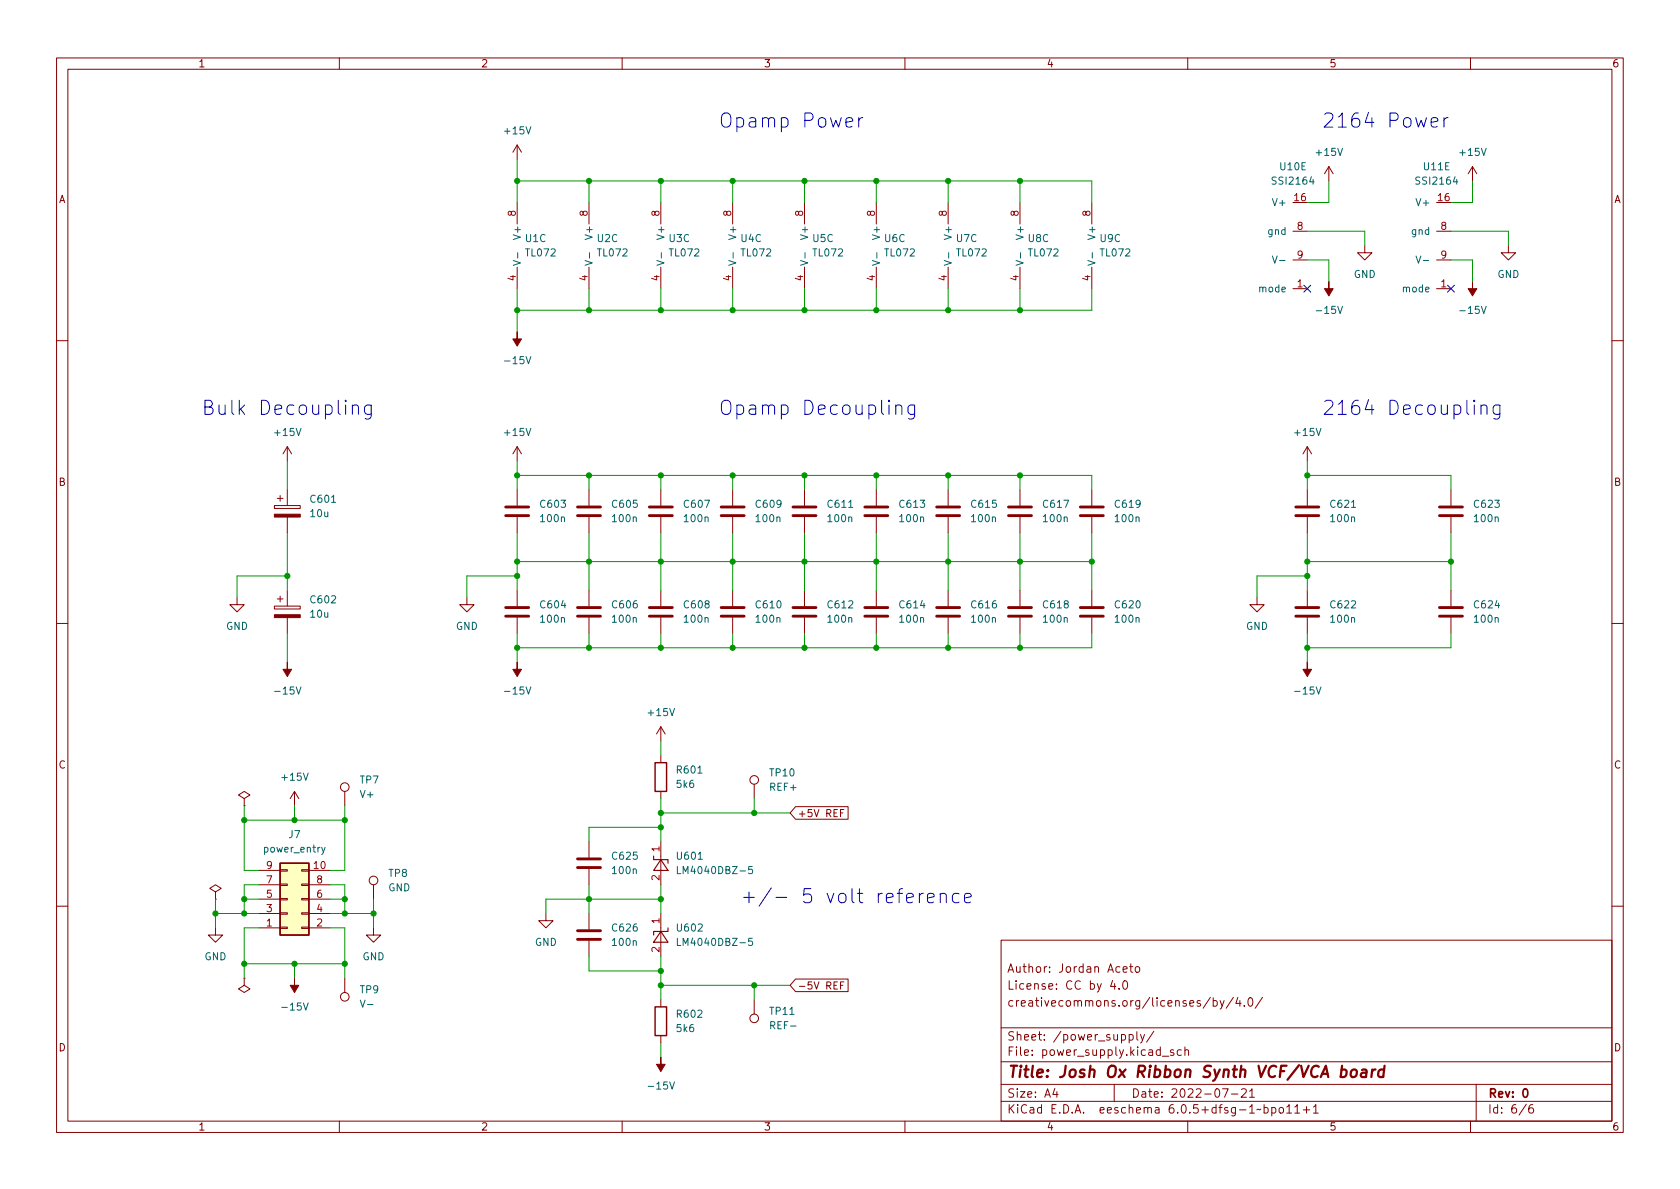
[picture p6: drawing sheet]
<svg xmlns="http://www.w3.org/2000/svg" width="297mm" height="210mm" viewBox="0 0 297 210" stroke-linecap="round" stroke-linejoin="round" font-family="sans-serif">
<g fill="none" stroke="#840000" stroke-width=".18">
<path d="M10 10.2h277v190.1h-277zM12 12.2h273v186.1h-273zM60 10.2v2M110 10.2v2M160 10.2v2M210 10.2v2M260 10.2v2M91.4 25.6v2.6M91.4 35.8v3.8M91.4 25.6l-.7 1.3M91.4 25.6l.8 1.3M104.1 35.8v3.8"/>
<path d="M116.8 35.8v3.8M129.5 35.8v3.8M142.2 35.8v3.8M154.9 35.8v3.8M167.6 35.8v3.8M180.3 35.8v3.8M193 35.8v3.8M234.9 29.5l-.7 1.2M234.9 29.5v2.5M234.9 29.5l.8 1.2M260.3 29.5l-.7 1.2M260.3 29.5v2.5"/>
<path d="M260.3 29.5l.8 1.2M91.4 47.2v3.8M104.1 47.2v3.8M116.8 47.2v3.8M129.5 47.2v3.8M142.2 47.2v3.8M154.9 47.2v3.8M167.6 47.2v3.8M180.3 47.2v3.8M193 47.2v3.8M228.6 51h2.5M228.6 40.9h2.5"/>
<path d="M228.6 46h2.5M241.3 43.4v1.3h1.3l-1.3 1.3-1.3-1.3h1.3M254 51h2.5M254 40.9h2.5M254 46h2.5M266.7 43.4v1.3h1.3l-1.3 1.3-1.3-1.3h1.3M10 60.2h2M50.8 79l-.8 1.3M50.8 79v2.5M50.8 79l.8 1.3M91.4 79v2.5M91.4 79l-.7 1.3"/>
<path d="M91.4 79l.8 1.3M231.1 79v2.5M231.1 79l-.7 1.3M231.1 79l.8 1.3M285 60.2h2M48.5 89.4h4.6v.5h-4.6zM49 88.1h1M49.5 87.6v1M50.8 86.6v2.8M50.8 91.4v2.8M91.4 86.6v2.8M91.4 91.4v2.8"/>
<path d="M104.1 86.6v2.8M104.1 91.4v2.8M116.8 86.6v2.8M116.8 91.4v2.8M129.5 86.6v2.8M129.5 91.4v2.8M142.2 86.6v2.8M142.2 91.4v2.8M154.9 86.6v2.8M154.9 91.4v2.8M167.6 86.6v2.8M167.6 91.4v2.8"/>
<path d="M180.3 86.6v2.8M180.3 91.4v2.8M193 86.6v2.8M193 91.4v2.8M231.1 86.6v2.8M231.1 91.4v2.8M256.5 86.6v2.8M256.5 91.4v2.8M10 110.2h2M41.9 105.7v1.2h1.3l-1.3 1.3-1.3-1.3h1.3M48.5 107.2h4.6v.5h-4.6zM49 105.9h1"/>
<path d="M49.5 105.4v1M50.8 104.4v2.8M50.8 109.2v2.8M82.5 105.7v1.2h1.3l-1.3 1.3-1.2-1.3h1.2M91.4 104.4v2.8M91.4 109.2v2.8M104.1 104.4v2.8M104.1 109.2v2.8M116.8 104.4v2.8M116.8 109.2v2.8M129.5 104.4v2.8M129.5 109.2v2.8"/>
<path d="M142.2 104.4v2.8M142.2 109.2v2.8M154.9 104.4v2.8M154.9 109.2v2.8M167.6 104.4v2.8M167.6 109.2v2.8M180.3 104.4v2.8M180.3 109.2v2.8M193 104.4v2.8M193 109.2v2.8M222.2 105.7v1.2h1.3l-1.3 1.3-1.2-1.3h1.2M231.1 104.4v2.8"/>
<path d="M231.1 109.2v2.8M256.5 104.4v2.8M256.5 109.2v2.8M285 110.2h2M52.1 139.9l-.8 1.3M52.1 139.9v2.6M52.1 139.9l.7 1.3M61 139.9v2.6M116.8 128.5v2.6M116.8 133.6v1.3M116.8 139.9v1.3M116.8 128.5l-.7 1.3"/>
<path d="M116.8 128.5l.8 1.3M133.3 138.7v2.5M38.1 157.7l1-.6-1-.6-1 .6 1 .6v1.3M38.1 159h.1M43.2 141.2l1-.6-1-.7-1 .7 1 .6v1.3M43.2 142.5h.1M45.7 153.9h3.8M45.7 159h3.8M45.7 156.5h3.8M49.5 153.8h1.3v.2h-1.3zM49.5 156.3h1.3v.3h-1.3zM49.5 158.9h1.3v.2h-1.3z"/>
<path d="M53.3 153.8h1.3v.2h-1.3zM53.3 156.3h1.3v.3h-1.3zM53.3 158.9h1.3v.2h-1.3zM54.6 153.9h3.8M54.6 159h3.8M54.6 156.5h3.8M66 156.5v2.5M104.1 148.8v2.8M104.1 153.7v2.8M116.8 148.8v7.7M140.7 142.6h9.3v2.3h-9.3l-1-1.1zM148.6 143.8h.4"/>
<path d="M149.2 143.2h-.6v1.2M10 160.2h2M38.1 164.1v1.2h-1.3l1.3 1.3 1.3-1.3h-1.3M43.2 173v1.2l1 .7-1 .6-1-.6 1-.7M43.2 173h.1M45.7 164.1h3.8M45.7 161.5h3.8M49.5 161.4h1.3v.3h-1.3zM49.5 164h1.3v.2h-1.3zM53.3 161.4h1.3v.3h-1.3zM53.3 164h1.3v.2h-1.3zM54.6 164.1h3.8"/>
<path d="M54.6 161.5h3.8M61 173v2.5M66 164.1v1.2h1.3l-1.3 1.3-1.2-1.3h1.2M96.5 161.5v1.3h-1.3l1.3 1.3 1.3-1.3h-1.3M104.1 161.5v2.8M104.1 166.4v2.8M116.8 161.5v7.7M116.8 176.8v1.2M133.3 176.8v2.5M140.7 173.1h9.3v2.2h-9.3l-1-1.1zM148.6 174.2h.4M149.2 173.6h-.6v1.3"/>
<path d="M177 166.3h108v32h-108zM196.7 173.4l-.3 1h.9M197.1 173.9v1M197.9 174.8v.1M198.6 171.4l.7-.1-.1-.3-.4-.1-.2 .2v.8h.6M198.6 173.6l.3-.2a.81 .81 0 0 1 .5 .7 .81 .81 0 0 1-.3 .8h-.1a.81 .81 0 0 1-.4-1.3zM199.7 170.9h.6M199.9 170.4v1.3l.4 .2M200.9 171l.3-.1 .3 .3v.4l-.3 .3h-.3l-.2-.3v-.4zM214 176.4l-1.3 1.9M214.5 177l.4-.1 .3 .3v.4l-.1 .3h-.6M214.5 176.4v1.5"/>
<path d="M215.7 176.9l.4 1M216.4 176.9l-.5 1.4-.2 .1M218.1 176.4l-1.3 1.9M218.9 176.4l-.4 1h.9M219.2 176.9v1M220 177.8v.1M220.8 176.6l.2-.2a.81 .81 0 0 1 .6 .7 .81 .81 0 0 1-.3 .8h-.2a.81 .81 0 0 1-.3-1.3zM223.2 176.4l-1.3 1.9M285 160.2h2M60 198.3v2M110 198.3v2M116.8 183.1v1.3"/>
<path d="M160 198.3v2M177 194.8h108M177 191.8h108M177 187.8h108M177 181.8h108M186.5 192.5l-.4 1h1M186.9 193v1M197 191.8v3M199.6 183l.5-.1 .3 .3v.4l-.2 .3h-.6M199.6 182.9v1.5M201 182.4v1.3l.2 .2M201.6 182.9l.4 1"/>
<path d="M202.4 182.9l-.5 1.4-.3 .1M204 182.4l-1.3 1.9M205.5 186.8h1.1M207.5 185.7l-.4-.1-.2 .2 .1 .3 .5 .1v.4h-.6M208.9 185.7l-.5-.1-.3 .3v.4l.2 .3h.6M209.5 185.8l.2-.2 .4 .1v.9M209.5 185.1v1.5M210 198.3v2M216.1 192.5h1l-.6 1.5M217.7 193.5h1.2M219.5 192.7l.6-.2 .2 .2 .1 .3-1 1h1M220.9 193l.5-.5v1.5"/>
<path d="M220.9 194h.9M223.5 195.9l.4-.1 .3 .3v.4l-.1 .3h-.6M223.5 195.3v1.5M224.9 195.9l.4-.1 .3 .3v.4l-.2 .3h-.5M224.9 195.8v1.5M226.3 195.9l.3-.1 .3 .3v.4l-.3 .3h-.3l-.2-.3v-.4zM227.5 195.8l.4-.5v1.5M227.5 196.8h.9M228.9 195.8l.5-.5v1.5M228.9 196.8h.9M230.4 196.3h1.2M231 195.7v1.1"/>
<path d="M232.2 195.8l.4-.5v1.5M232.2 196.8h.9M260 198.3v2M261 191.8v6.5M269.9 195.3l-1.3 1.9M271 195.3a.6 .6 0 0 0-.7 .7v.5l.1 .3h.5l.2-.1 .1-.5-.2-.2-.4-.1-.3 .3"/>
<circle cx="61" cy="139.2" r=".76"/>
<circle cx="133.3" cy="137.9" r=".76"/>
<circle cx="66" cy="155.7" r=".76"/>
<circle cx="61" cy="176.3" r=".76"/>
<circle cx="133.3" cy="180.1" r=".76"/>
</g>
<path d="M269.4 192.7l.2-.2a.8 .8 0 0 1 .5 .8 .8 .8 0 0 1-.5 .7l-.2-.1-.1-.4z" fill="none" stroke="#840000" stroke-width=".3"/>
<path d="M237.2 189.2l.2-.1 .6 .1 .1 .3-.1 .6a.66 .66 0 0 1-1 .3M239 189.3a.52 .52 0 0 1 .5-.2 .52 .52 0 0 1 .4 .4l-.1 .6a.55 .55 0 0 1-.5 .4 .55 .55 0 0 1-.5-.4zM240.8 189.2l.2-.1 .6 .1-.1 1.3M241.6 189.6l-.7 .1a.4 .4 0 0 0-.3 .3 .4 .4 0 0 0 .2 .5l.7-.1M242.6 189.1l-.1 1.4M243.2 189.1l-.4 .1-.2 .3M244.7 189.2a.66 .66 0 0 0-1 .3v.6l.1 .3 .2 .1 .6-.1M244.8 188.5l-.2 2" fill="none" stroke="#840000" stroke-width=".4"/>
<g fill="#840000" stroke="#840000" stroke-width=".18">
<path d="M50.8 117.1v1.3h.8l-.8 1.2-.8-1.2h.8z"/>
<path d="M48.5 90.9h4.6v.5h-4.6z"/>
<path d="M48.5 108.7h4.6v.5h-4.6z"/>
<path d="M91.4 117.1v1.3h.8l-.8 1.2-.7-1.2h.7z"/>
<path d="M116.8 186.9v1.3h.8l-.8 1.3-.7-1.3h.7z"/>
<path d="M91.4 58.7v1.2h.8l-.8 1.3-.7-1.3h.7z"/>
<path d="M234.9 49.8v1.2h.8l-.8 1.3-.7-1.3h.7z"/>
<path d="M260.3 49.8v1.2h.8l-.8 1.3-.7-1.3h.7z"/>
<path d="M52.1 173v1.2h.7l-.7 1.3-.8-1.3h.8z"/>
<path d="M231.1 117.1v1.3h.8l-.8 1.2-.7-1.2h.7z"/>
</g>
<g fill="none" stroke="#840000" stroke-width=".51">
<path d="M89.4 91.2h4.1M89.4 89.7h4.1M102.1 91.2h4.1M102.1 89.7h4.1M114.8 91.2h4.1M114.8 89.7h4.1M127.5 91.2h4.1M127.5 89.7h4.1M140.2 91.2h4.1M140.2 89.7h4.1M152.9 91.2h4.1M152.9 89.7h4.1"/>
<path d="M165.6 91.2h4.1M165.6 89.7h4.1M178.3 91.2h4.1M178.3 89.7h4.1M191 91.2h4.1M191 89.7h4.1M229.1 91.2h4.1M229.1 89.7h4.1M254.5 91.2h4.1M254.5 89.7h4.1M89.4 109h4.1M89.4 107.4h4.1"/>
<path d="M102.1 109h4.1M102.1 107.4h4.1M114.8 109h4.1M114.8 107.4h4.1M127.5 109h4.1M127.5 107.4h4.1M140.2 109h4.1M140.2 107.4h4.1M152.9 109h4.1M152.9 107.4h4.1M165.6 109h4.1M165.6 107.4h4.1"/>
<path d="M178.3 109h4.1M178.3 107.4h4.1M191 109h4.1M191 107.4h4.1M229.1 109h4.1M229.1 107.4h4.1M254.5 109h4.1M254.5 107.4h4.1M102.1 153.4h4.1M102.1 151.9h4.1M102.1 164.6h4.1M102.1 166.1h4.1"/>
</g>
<g fill="none" stroke="#006464" stroke-width=".18">
<path d="M90.7 46.1l1.3 .4-1.3 .4M91.5 44.7v.9M103.4 46.1l1.3 .4-1.3 .4M104.2 44.7v.9M116.1 46.1l1.3 .4-1.3 .4M116.9 44.7v.9M128.8 46.1l1.3 .4-1.3 .4M129.6 44.7v.9M141.5 46.1l1.3 .4-1.3 .4M142.3 44.7v.9M154.2 46.1l1.3 .4-1.3 .4M155 44.7v.9"/>
<path d="M166.9 46.1l1.3 .4-1.3 .4M167.7 44.7v.9M179.6 46.1l1.3 .4-1.3 .4M180.4 44.7v.9M192.3 46.1l1.3 .4-1.3 .4M193.1 44.7v.9M225 45.3l.4 1.2 .4-1.2M226.2 46.1h1M250.4 45.3l.4 1.2 .4-1.2M251.6 46.1h1M56.9 149.8l.3 .9M57.5 149.8l-.4 1.2-.2 .1"/>
<path d="M119.8 153.2v1.3h.6M133 153.2h-.6l-.1 .6 .2-.1 .4 .1 .2 .1-.1 .5-.2 .1-.5-.1M119.8 165.9v1.3h.6M133 165.9h-.6l-.1 .6 .2-.1 .4 .1 .2 .1-.1 .5-.2 .1-.5-.1"/>
</g>
<path d="M115.8 134.9h2.1v5h-2.1zM49.5 152.6h5.1v12.7h-5.1zM115.8 178h2.1v5.1h-2.1z" fill="none" stroke="#840000" stroke-width=".25"/>
<path d="M115.6 151.4v.6h2.5v.6M116.8 152l1.3 1.9h-2.5zM116.8 164.7l1.3 1.9h-2.5zM118.1 164.1v.6h-2.5v.6" fill="none" stroke="#840000" stroke-width=".2"/>
<path d="M49.5 152.6h5.1v12.7h-5.1z" fill="#ffffc2" stroke="#ffffc2" stroke-width=".18"/>
<g fill="none" stroke="#0000c2" stroke-width=".18">
<path d="M149.6 21.6l1.2-.2-.2-.5-.7-.1-.3 .4v.9l.1 .3 .2 .1 .7-.1M151.8 20.8v1.7M152.6 20.8a.64 .64 0 0 0-.8 .5M253 21.6l1.2-.2-.1-.5-.7-.1-.4 .4v.9l.2 .3 .2 .1 .7-.1M255.3 20.8v1.7M256 20.8a.64 .64 0 0 0-.7 .5M62.3 71.8a.62 .62 0 0 1 1.1 .2v1.3M62.3 71.6v1.7M65.6 71.6v2a.68 .68 0 0 1-1 .4M65.6 71.7l-.7-.1-.5 .5v.7l.3 .4 .2 .1 .7-.1M158.4 71.8a.62 .62 0 0 1 1.1 .2v1.3M158.4 71.6v1.7"/>
<path d="M161.7 71.6v2a.68 .68 0 0 1-1.1 .4M161.7 71.7l-.7-.1-.5 .5v.7l.3 .4 .2 .1 .7-.1M261.9 71.8a.62 .62 0 0 1 1 .2v1.3M261.9 71.6v1.7M265.2 71.6v2a.68 .68 0 0 1-1.1 .4M265.2 71.7l-.7-.1-.5 .5v.7l.2 .4 .3 .1 .7-.1M160.3 158.8l1.2-.2-.1-.5-.8-.1-.3 .3v1l.1 .2 .2 .1 .8-.1M162.6 158v1.6M163.3 158a.64 .64 0 0 0-.7 .4M164 158.8l1.2-.2-.1-.5-.8-.1-.3 .3v1l.1 .2 .2 .1 .8-.1M166.2 158.2a.62 .62 0 0 1 1.1 .1v1.3M166.2 158v1.6"/>
<path d="M169.6 158.1l-.7-.1-.5 .4v.8l.2 .3 .3 .1 .7-.1M170.5 158.8l1.2-.2-.1-.5-.7-.1-.4 .3v1l.1 .2 .3 .1 .7-.1"/>
</g>
<g fill="none" stroke="#009600" stroke-width=".18">
<path d="M91.4 28.2v7.6M91.4 32h101.6v3.8M104.1 32v3.8M116.8 32v3.8M129.5 32v3.8M142.2 32v3.8M154.9 32v3.8M167.6 32v3.8M180.3 32v3.8M234.9 32v3.8h-3.8M260.3 32v3.8h-3.8M91.4 51v7.7"/>
<path d="M104.1 51v3.9M116.8 51v3.9M129.5 51v3.9M142.2 51v3.9M154.9 51v3.9M167.6 51v3.9M180.3 51v3.9M193 51v3.9h-101.6M231.1 46h3.8v3.8M231.1 40.9h10.2v2.5M256.5 46h3.8v3.8M256.5 40.9h10.2v2.5"/>
<path d="M50.8 81.5v5.1M50.8 94.2v10.2M91.4 81.5v5.1M91.4 94.2v10.2M91.4 84.1h101.6v2.5M91.4 99.3h101.6M104.1 84.1v2.5M104.1 94.2v10.2M116.8 84.1v2.5M116.8 94.2v10.2M129.5 84.1v2.5M129.5 94.2v10.2"/>
<path d="M142.2 84.1v2.5M142.2 94.2v10.2M154.9 84.1v2.5M154.9 94.2v10.2M167.6 84.1v2.5M167.6 94.2v10.2M180.3 84.1v2.5M180.3 94.2v10.2M193 94.2v10.2M231.1 81.5v5.1M231.1 94.2v10.2M231.1 84.1h25.4v2.5"/>
<path d="M231.1 99.3h25.4M256.5 94.2v10.2M50.8 101.8h-8.9v3.9M50.8 112v5.1M91.4 112v5.1M91.4 101.8h-8.9v3.9M104.1 112v2.5M116.8 112v2.5M129.5 112v2.5M142.2 112v2.5M154.9 112v2.5M167.6 112v2.5"/>
<path d="M180.3 112v2.5M193 112v2.5h-101.6M231.1 101.8h-8.9v3.9M231.1 112v5.1M256.5 112v2.5h-25.4M116.8 131.1v2.5M38.1 159v5.1M43.2 142.5v11.4h2.5M43.2 145h17.8M43.2 159h2.5M45.7 156.5h-2.5v5M52.1 142.5v2.5"/>
<path d="M58.4 156.5h2.6v5M58.4 159h2.6M61 142.5v11.4h-2.6M66 159v5.1M104.1 156.5v5M116.8 146.3h-12.7v2.5M116.8 141.2v7.6M116.8 156.5v5M116.8 143.8h22.9M116.8 159h-20.3v2.5M133.3 141.2v2.6M38.1 161.5h7.6"/>
<path d="M43.2 170.4h17.8M45.7 164.1h-2.5v8.9M52.1 170.4v2.6M58.4 164.1h2.6v8.9M58.4 161.5h7.6M104.1 169.2v2.5h12.7M116.8 169.2v7.6M116.8 174.2h22.9M133.3 174.2v2.6M116.8 184.4v2.5"/>
</g>
<path d="M230.5 50.4l1.2 1.3M231.7 50.4l-1.2 1.3M255.9 50.4l1.2 1.3M257.1 50.4l-1.2 1.3" fill="none" stroke="#000084" stroke-width=".18"/>
<g fill="#009600" stroke="#009600" stroke-width=".18">
<circle cx="52.1" cy="170.4" r=".46"/>
<circle cx="43.2" cy="161.5" r=".46"/>
<circle cx="66" cy="161.5" r=".46"/>
<circle cx="43.2" cy="159" r=".46"/>
<circle cx="61" cy="161.5" r=".46"/>
<circle cx="61" cy="159" r=".46"/>
<circle cx="38.1" cy="161.5" r=".46"/>
<circle cx="43.2" cy="170.4" r=".46"/>
<circle cx="61" cy="170.4" r=".46"/>
<circle cx="91.4" cy="101.8" r=".46"/>
<circle cx="91.4" cy="84.1" r=".46"/>
<circle cx="104.1" cy="99.3" r=".46"/>
<circle cx="91.4" cy="99.3" r=".46"/>
<circle cx="104.1" cy="84.1" r=".46"/>
<circle cx="104.1" cy="114.5" r=".46"/>
<circle cx="116.8" cy="143.8" r=".46"/>
<circle cx="116.8" cy="114.5" r=".46"/>
<circle cx="116.8" cy="146.3" r=".46"/>
<circle cx="91.4" cy="114.5" r=".46"/>
<circle cx="142.2" cy="84.1" r=".46"/>
<circle cx="116.8" cy="99.3" r=".46"/>
<circle cx="116.8" cy="84.1" r=".46"/>
<circle cx="133.3" cy="143.8" r=".46"/>
<circle cx="43.2" cy="145" r=".46"/>
<circle cx="50.8" cy="101.8" r=".46"/>
<circle cx="52.1" cy="145" r=".46"/>
<circle cx="61" cy="145" r=".46"/>
<circle cx="104.1" cy="159" r=".46"/>
<circle cx="133.3" cy="174.2" r=".46"/>
<circle cx="116.8" cy="159" r=".46"/>
<circle cx="116.8" cy="174.2" r=".46"/>
<circle cx="116.8" cy="171.7" r=".46"/>
<circle cx="129.5" cy="99.3" r=".46"/>
<circle cx="142.2" cy="99.3" r=".46"/>
<circle cx="129.5" cy="84.1" r=".46"/>
<circle cx="129.5" cy="114.5" r=".46"/>
<circle cx="142.2" cy="114.5" r=".46"/>
<circle cx="154.9" cy="99.3" r=".46"/>
<circle cx="154.9" cy="114.5" r=".46"/>
<circle cx="154.9" cy="84.1" r=".46"/>
<circle cx="142.2" cy="32" r=".46"/>
<circle cx="104.1" cy="32" r=".46"/>
<circle cx="91.4" cy="32" r=".46"/>
<circle cx="116.8" cy="54.9" r=".46"/>
<circle cx="116.8" cy="32" r=".46"/>
<circle cx="129.5" cy="32" r=".46"/>
<circle cx="142.2" cy="54.9" r=".46"/>
<circle cx="154.9" cy="54.9" r=".46"/>
<circle cx="104.1" cy="54.9" r=".46"/>
<circle cx="91.4" cy="54.9" r=".46"/>
<circle cx="129.5" cy="54.9" r=".46"/>
<circle cx="154.9" cy="32" r=".46"/>
<circle cx="180.3" cy="99.3" r=".46"/>
<circle cx="180.3" cy="84.1" r=".46"/>
<circle cx="167.6" cy="99.3" r=".46"/>
<circle cx="167.6" cy="84.1" r=".46"/>
<circle cx="180.3" cy="32" r=".46"/>
<circle cx="167.6" cy="32" r=".46"/>
<circle cx="180.3" cy="114.5" r=".46"/>
<circle cx="167.6" cy="114.5" r=".46"/>
<circle cx="167.6" cy="54.9" r=".46"/>
<circle cx="180.3" cy="54.9" r=".46"/>
<circle cx="193" cy="99.3" r=".46"/>
<circle cx="231.1" cy="84.1" r=".46"/>
<circle cx="231.1" cy="99.3" r=".46"/>
<circle cx="231.1" cy="101.8" r=".46"/>
<circle cx="231.1" cy="114.5" r=".46"/>
<circle cx="256.5" cy="99.3" r=".46"/>
</g>
<g font-size="3.5" fill="#0000c2">
<text x="127" y="22.6">Opamp Power</text>
<text x="233.7" y="22.6">2164 Power</text>
<text x="35.6" y="73.4">Bulk Decoupling</text>
<text x="127" y="73.4">Opamp Decoupling</text>
<text x="233.7" y="73.4">2164 Decoupling</text>
<text x="130.8" y="159.8">+/- 5 volt reference</text>
</g>
<text font-size="2.8" fill="#840000" x="178" y="190.6">Title: Josh Ox Ribbon Synth VCF/VCA board</text>
<g font-size="2.1" fill="#840000">
<text x="178" y="172">Author: Jordan Aceto</text>
<text x="178" y="178">creativecommons.org/licenses/by/4.0/</text>
<text x="178" y="175">License: CC by 4.0</text>
<text x="178" y="184">Sheet: /power_supply/</text>
<text x="178" y="186.7">File: power_supply.kicad_sch</text>
<text x="178" y="196.9">KiCad E.D.A. eeschema 6.0.5+dfsg-1~bpo11+1</text>
<text x="178" y="194.1">Size: A4</text>
<text x="200" y="194.1">Date: 2022-07-21</text>
<text x="263" y="194.1">Rev: 0</text>
<text x="263" y="196.9">Id: 6/6</text>
</g>
<g font-size="1.8" fill="#840000">
<text x="35" y="11.9">1</text>
<text x="85" y="11.9">2</text>
<text x="135" y="11.9">3</text>
<text x="185" y="11.9">4</text>
<text x="235" y="11.9">5</text>
<text x="285" y="11.9">6</text>
<text x="10.3" y="35.9">A</text>
<text x="285.3" y="35.9">A</text>
<text x="10.3" y="85.9">B</text>
<text x="285.3" y="85.9">B</text>
<text x="10.3" y="135.9">C</text>
<text x="285.3" y="135.9">C</text>
<text x="141" y="144.5">+5V REF</text>
<text x="141" y="175">-5V REF</text>
<text x="10.3" y="185.9">D</text>
<text x="285.3" y="185.9">D</text>
<text x="35" y="199.9">1</text>
<text x="85" y="199.9">2</text>
<text x="135" y="199.9">3</text>
<text x="185" y="199.9">4</text>
<text x="235" y="199.9">5</text>
<text x="285" y="199.9">6</text>
</g>
<g font-size="1.8" fill="#006464">
<text x="89.4" y="23.7">+15V</text>
<text x="232.9" y="27.6">+15V</text>
<text x="258.3" y="27.6">+15V</text>
<text x="225.2" y="32.6">SSI2164</text>
<text x="226.4" y="30.1">U10E</text>
<text x="250.6" y="32.6">SSI2164</text>
<text x="251.8" y="30.1">U11E</text>
<text x="92.1" y="42" transform="rotate(-90 92.1 42)">V+</text>
<text x="104.8" y="42" transform="rotate(-90 104.8 42)">V+</text>
<text x="117.5" y="42" transform="rotate(-90 117.5 42)">V+</text>
<text x="130.2" y="42" transform="rotate(-90 130.2 42)">V+</text>
<text x="142.9" y="42" transform="rotate(-90 142.9 42)">V+</text>
<text x="155.6" y="42" transform="rotate(-90 155.6 42)">V+</text>
<text x="168.3" y="42" transform="rotate(-90 168.3 42)">V+</text>
<text x="181" y="42" transform="rotate(-90 181 42)">V+</text>
<text x="193.7" y="42" transform="rotate(-90 193.7 42)">V+</text>
<text x="224.3" y="41.5">gnd</text>
<text x="225.4" y="36.4">V+</text>
<text x="249.7" y="41.5">gnd</text>
<text x="250.8" y="36.4">V+</text>
<text x="92.9" y="42.8">U1C</text>
<text x="93" y="45.3">TL072</text>
<text x="105.6" y="42.8">U2C</text>
<text x="105.7" y="45.3">TL072</text>
<text x="118.3" y="42.8">U3C</text>
<text x="118.4" y="45.3">TL072</text>
<text x="131" y="42.8">U4C</text>
<text x="131.1" y="45.3">TL072</text>
<text x="143.7" y="42.8">U5C</text>
<text x="143.8" y="45.3">TL072</text>
<text x="156.4" y="42.8">U6C</text>
<text x="156.5" y="45.3">TL072</text>
<text x="169.1" y="42.8">U7C</text>
<text x="169.2" y="45.3">TL072</text>
<text x="181.8" y="42.8">U8C</text>
<text x="181.9" y="45.3">TL072</text>
<text x="194.5" y="42.8">U9C</text>
<text x="194.6" y="45.3">TL072</text>
<text x="222.9" y="51.7">mode</text>
<text x="239.3" y="49.1">GND</text>
<text x="248.3" y="51.7">mode</text>
<text x="264.7" y="49.1">GND</text>
<text x="233.1" y="55.5">-15V</text>
<text x="258.5" y="55.5">-15V</text>
<text x="89.6" y="64.4">-15V</text>
<text x="48.7" y="77.1">+15V</text>
<text x="89.4" y="77.1">+15V</text>
<text x="229.1" y="77.1">+15V</text>
<text x="55" y="88.9">C601</text>
<text x="95.7" y="89.8">C603</text>
<text x="108.4" y="89.8">C605</text>
<text x="121.1" y="89.8">C607</text>
<text x="133.8" y="89.8">C609</text>
<text x="146.5" y="89.8">C611</text>
<text x="159.2" y="89.8">C613</text>
<text x="171.9" y="89.8">C615</text>
<text x="184.6" y="89.8">C617</text>
<text x="197.3" y="89.8">C619</text>
<text x="235.4" y="89.8">C621</text>
<text x="260.8" y="89.8">C623</text>
<text x="54.9" y="91.4">10u</text>
<text x="95.7" y="92.3">100n</text>
<text x="108.4" y="92.3">100n</text>
<text x="121.1" y="92.3">100n</text>
<text x="133.8" y="92.3">100n</text>
<text x="146.5" y="92.3">100n</text>
<text x="159.2" y="92.3">100n</text>
<text x="171.9" y="92.3">100n</text>
<text x="184.6" y="92.3">100n</text>
<text x="197.3" y="92.3">100n</text>
<text x="235.4" y="92.3">100n</text>
<text x="260.8" y="92.3">100n</text>
<text x="55" y="106.7">C602</text>
<text x="95.7" y="107.6">C604</text>
<text x="108.4" y="107.6">C606</text>
<text x="121.1" y="107.6">C608</text>
<text x="133.8" y="107.6">C610</text>
<text x="146.5" y="107.6">C612</text>
<text x="159.2" y="107.6">C614</text>
<text x="171.9" y="107.6">C616</text>
<text x="184.6" y="107.6">C618</text>
<text x="197.3" y="107.6">C620</text>
<text x="235.4" y="107.6">C622</text>
<text x="260.8" y="107.6">C624</text>
<text x="39.9" y="111.4">GND</text>
<text x="54.9" y="109.2">10u</text>
<text x="80.6" y="111.4">GND</text>
<text x="95.7" y="110.1">100n</text>
<text x="108.4" y="110.1">100n</text>
<text x="121.1" y="110.1">100n</text>
<text x="133.8" y="110.1">100n</text>
<text x="146.5" y="110.1">100n</text>
<text x="159.2" y="110.1">100n</text>
<text x="171.9" y="110.1">100n</text>
<text x="184.6" y="110.1">100n</text>
<text x="197.3" y="110.1">100n</text>
<text x="220.3" y="111.4">GND</text>
<text x="235.4" y="110.1">100n</text>
<text x="260.8" y="110.1">100n</text>
<text x="48.9" y="122.8">-15V</text>
<text x="89.6" y="122.8">-15V</text>
<text x="229.3" y="122.8">-15V</text>
<text x="114.8" y="126.6">+15V</text>
<text x="119.8" y="136.8">R601</text>
<text x="136.2" y="137.3">TP10</text>
<text x="50" y="138">+15V</text>
<text x="63.7" y="138.6">TP7</text>
<text x="63.8" y="141.1">V+</text>
<text x="119.7" y="139.3">5k6</text>
<text x="136.2" y="139.8">REF+</text>
<text x="51.1" y="148.2">J7</text>
<text x="46.8" y="150.7">power_entry</text>
<text x="68.8" y="155.1">TP8</text>
<text x="108.4" y="152">C625</text>
<text x="108.4" y="154.6">100n</text>
<text x="119.8" y="152">U601</text>
<text x="120.5" y="154.6">LM4040DBZ-5</text>
<text x="68.6" y="157.6">GND</text>
<text x="94.6" y="167.3">GND</text>
<text x="108.4" y="164.7">C626</text>
<text x="108.4" y="167.3">100n</text>
<text x="119.8" y="164.7">U602</text>
<text x="120.5" y="167.3">LM4040DBZ-5</text>
<text x="36.1" y="169.8">GND</text>
<text x="64.1" y="169.8">GND</text>
<text x="50.2" y="178.7">-15V</text>
<text x="63.7" y="175.6">TP9</text>
<text x="64" y="178.2">V-</text>
<text x="119.8" y="180">R602</text>
<text x="136.2" y="179.4">TP11</text>
<text x="119.7" y="182.5">5k6</text>
<text x="136.4" y="182">REF-</text>
<text x="115" y="192.7">-15V</text>
</g>
<g font-size="1.8" fill="#a90000">
<text x="228.9" y="35.6">16</text>
<text x="254.3" y="35.6">16</text>
<text x="91.2" y="38.2" transform="rotate(-90 91.2 38.2)">8</text>
<text x="103.9" y="38.2" transform="rotate(-90 103.9 38.2)">8</text>
<text x="116.6" y="38.2" transform="rotate(-90 116.6 38.2)">8</text>
<text x="129.3" y="38.2" transform="rotate(-90 129.3 38.2)">8</text>
<text x="142" y="38.2" transform="rotate(-90 142 38.2)">8</text>
<text x="154.7" y="38.2" transform="rotate(-90 154.7 38.2)">8</text>
<text x="167.4" y="38.2" transform="rotate(-90 167.4 38.2)">8</text>
<text x="180.1" y="38.2" transform="rotate(-90 180.1 38.2)">8</text>
<text x="192.8" y="38.2" transform="rotate(-90 192.8 38.2)">8</text>
<text x="229.4" y="40.6">8</text>
<text x="254.8" y="40.6">8</text>
<text x="229.4" y="45.7">9</text>
<text x="254.8" y="45.7">9</text>
<text x="91.2" y="49.6" transform="rotate(-90 91.2 49.6)">4</text>
<text x="103.9" y="49.6" transform="rotate(-90 103.9 49.6)">4</text>
<text x="116.6" y="49.6" transform="rotate(-90 116.6 49.6)">4</text>
<text x="129.3" y="49.6" transform="rotate(-90 129.3 49.6)">4</text>
<text x="142" y="49.6" transform="rotate(-90 142 49.6)">4</text>
<text x="154.7" y="49.6" transform="rotate(-90 154.7 49.6)">4</text>
<text x="167.4" y="49.6" transform="rotate(-90 167.4 49.6)">4</text>
<text x="180.1" y="49.6" transform="rotate(-90 180.1 49.6)">4</text>
<text x="192.8" y="49.6" transform="rotate(-90 192.8 49.6)">4</text>
<text x="229.4" y="50.8">1</text>
<text x="254.8" y="50.8">1</text>
<text x="47.1" y="153.7">9</text>
<text x="55.5" y="153.7">10</text>
<text x="116.6" y="155.7" transform="rotate(-90 116.6 155.7)">2</text>
<text x="116.6" y="150.6" transform="rotate(-90 116.6 150.6)">1</text>
<text x="47.1" y="161.3">3</text>
<text x="47.1" y="158.7">5</text>
<text x="47.1" y="156.2">7</text>
<text x="56" y="161.3">4</text>
<text x="56" y="158.7">6</text>
<text x="56" y="156.2">8</text>
<text x="47.1" y="163.8">1</text>
<text x="56" y="163.8">2</text>
<text x="116.6" y="163.3" transform="rotate(-90 116.6 163.3)">1</text>
<text x="116.6" y="168.4" transform="rotate(-90 116.6 168.4)">2</text>
</g>
</svg>
